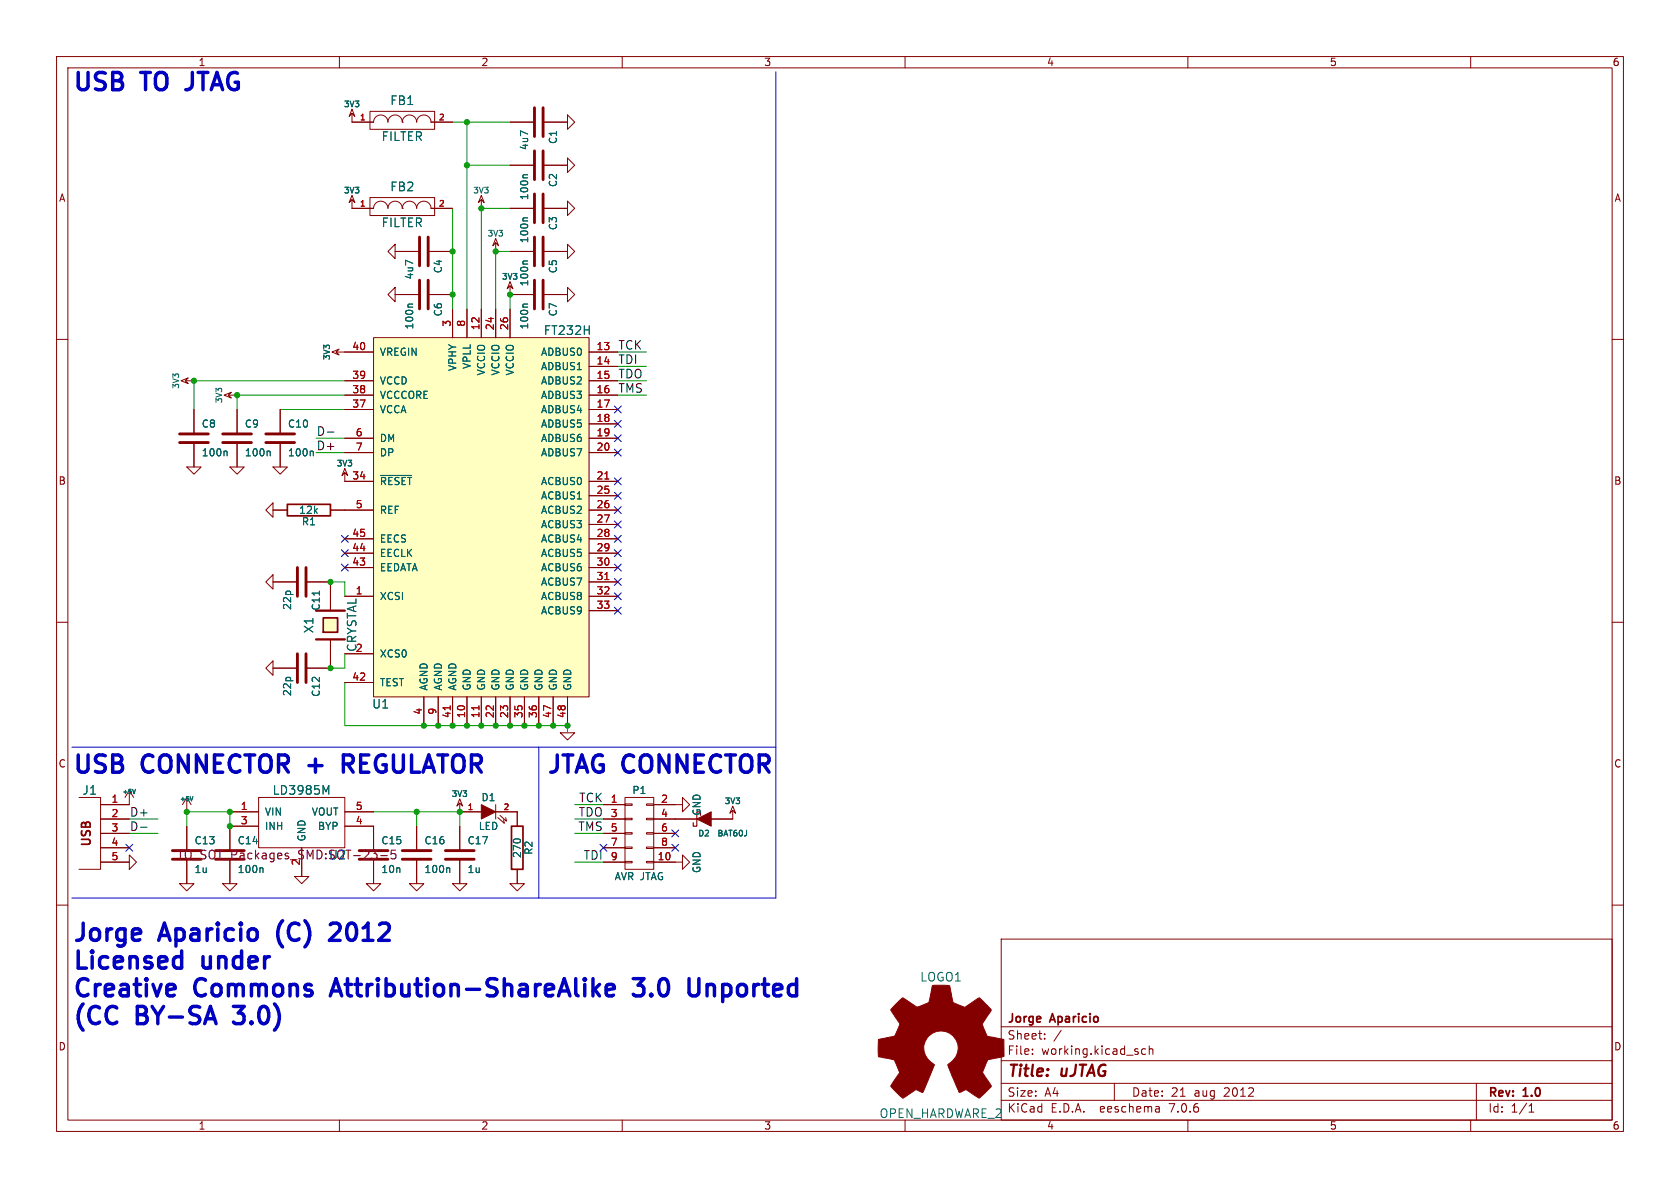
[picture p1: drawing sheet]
<svg xmlns="http://www.w3.org/2000/svg" width="297mm" height="210mm" viewBox="0 0 297 210" stroke-linecap="round" stroke-linejoin="round" font-family="sans-serif">
<g fill="none" stroke="#840000" stroke-width=".18">
<path d="M10 10h277v190h-277zM12 12h273v186h-273zM60 10v2M62.2 19.3l.5 1.3-.5-.5-.5 .5zM65.4 19.7h11.4v3.2h-11.4zM110 10v2M160 10v2M210 10v2M260 10v2M62.2 34.5l.5 1.3-.5-.5-.5 .5zM62.2 20.1v1.5h3.8a1.27 1.27 0 0 1 1.3-1.3 1.27 1.27 0 0 1 1.3 1.3 1.27 1.27 0 0 1 1.2-1.3 1.27 1.27 0 0 1 1.3 1.3M62.2 35.3v1.5"/>
<path d="M71.1 21.6h.1M71.1 21.6a1.27 1.27 0 0 1 1.3-1.3 1.27 1.27 0 0 1 1.3 1.3 1.27 1.27 0 0 1 1.2-1.3 1.27 1.27 0 0 1 1.3 1.3h3.8M85.1 34.5l.5 1.3-.5-.5-.5 .5zM85.1 35.3v1.5M10 60h2M66 59.7h38.1v63.5h-38.1zM69.8 52.1h4.4M75.7 52.1h4.3M80 54.6v5.1M82.5 54.6v5.1M85.1 54.6v5.1M87.6 42.2l.5 1.2-.5-.5-.5 .5z"/>
<path d="M87.6 42.9v1.6M87.6 54.6v5.1M90.2 54.6v5.1M285 60h2M41.9 72.4v4.3M41.9 78.2v4.4M49.5 72.4v4.3M49.5 78.2v4.4M58.7 62.2l1.2-.5-.5 .5 .5 .5zM59.4 62.2h6.6M61 67.3h5M61 69.9h5"/>
<path d="M61 72.4h5M61 77.5h5M104.1 62.2h5.1M104.1 64.8h5.1M104.1 67.3h5.1M104.1 69.9h5.1M104.1 72.4h5.1M104.1 74.9h5.1M104.1 77.5h5.1M33 82.6h2.6l-1.3 1.2zM40.6 82.6h2.6l-1.3 1.2zM47 90.2l1.3-1.3v2.5z"/>
<path d="M48.3 82.6h2.5l-1.3 1.2zM48.3 90.2h2.5M58.4 90.2h7.6M61 82.8l.5 1.3-.5-.5-.5 .5zM61 80h5M61 83.6v1.5h5M61 95.3h5M61 97.8h5M104.1 90.2h5.1M104.1 80h5.1M104.1 85.1h5.1M104.1 87.6h5.1"/>
<path d="M104.1 92.7h5.1M104.1 95.3h5.1M104.1 97.8h5.1M10 110h2M47 102.9l1.3-1.3v2.5zM48.3 102.9h4.3M48.3 118.1h4.3M54.1 102.9h4.3M54.1 118.1h4.3M61 105.4h5M61 115.6h5M61 100.3h5"/>
<path d="M104.1 102.9h5.1M104.1 105.4h5.1M104.1 100.3h5.1M104.1 108h5.1M285 110h2M61 120.7h5M74.9 123.2v5.1M77.5 123.2v5.1M80 123.2v5.1M82.5 123.2v5.1M85.1 123.2v5.1M87.6 123.2v5.1"/>
<path d="M90.2 123.2v5.1M92.7 123.2v5.1M95.2 123.2v5.1M97.8 123.2v5.1M99.1 129.5h2.5l-1.3 1.3zM100.3 123.2v5.1M10 160h2M14 141h3.8v12.7h-3.8M17.8 144.8h5.1M17.8 142.2h5.1M17.8 147.3h5.1M17.8 149.9h5.1"/>
<path d="M17.8 152.4h5.1M39.4 156.2h2.5l-1.3 1.3zM40.6 146.1v4.3M40.6 151.9v4.3M73.7 146.1v4.3M73.7 151.9v4.3M81.3 146.1v4.3M81.3 151.9v4.3M91.4 143.5v2.6M91.4 153.7v2.5M119.4 142.2h1.2v-1.2l1.3 1.2-1.3 1.3v-1.3M119.4 152.4h1.2v-1.3l1.3 1.3-1.3 1.3v-1.3"/>
<path d="M119.4 144.8h3.8M129.5 142.5l.5 1.3-.5-.5-.5 .5zM129.5 143.3v1.5h-3.8M285 160h2M177 166h108v32h-108zM60 198v2M110 198v2M160 198v2M177 194.5h108M177 191.5h108M177 187.5h108M177 181.5h108"/>
<path d="M182.5 186.3v.1M182.5 185.5v.1M184.7 183.6v.1M184.7 182.8v.1M187.6 182.1l-1.3 2M197 191.5v3M202.5 185.5l-.4-.1-.3 .3v.4l.2 .2h.5M203.2 185.5l.2-.1 .3 .1 .1 .9M203.2 184.9v1.5M204.9 195.7l.1 .9M205 196.5l-.2 .1M205 196h-.2"/>
<path d="M210 198v2M260 198v2M261 191.5v6.5M270.3 196.6h.9M270.3 195.5l.4-.4v1.5"/>
</g>
<g fill="none" stroke="#840000" stroke-width=".51">
<path d="M74.2 49.5v5.1M75.7 49.5v5.1M39.4 78.2h5M39.4 76.7h5M47 78.2h5.1M47 76.7h5.1M52.6 100.3v5.1M52.6 115.6v5.1M54.1 100.3v5.1M54.1 115.6v5.1M38.1 151.9h5.1M38.1 150.4h5.1"/>
<path d="M71.1 151.9h5.1M71.1 150.4h5.1M78.7 151.9h5.1M78.7 150.4h5.1"/>
</g>
<path d="M50.8 89.2h7.6v2h-7.6zM90.4 146.1h2.1v7.6h-2.1z" fill="none" stroke="#840000" stroke-width=".3"/>
<path d="M123.2 144.8l2.5-1.3v2.6z" fill="#840000" stroke="#840000" stroke-width=".18"/>
<path d="M123.8 144.1v-.6h-.6v2.6h-.6v-.7" fill="none" stroke="#840000" stroke-width=".2"/>
<path d="M73 53.8h-.7l-.2 .1M47.6 79.7l.2 .2v.7M55.2 79.7l.1 .1M55.4 79.9v.7M67.3 84h5.5M56.5 104.5v.7M46.3 153.4l.2 .2v.6M79.3 153.4l.2 .2v.6" fill="none" stroke="#006464" stroke-width=".18"/>
<path d="M66 59.7h38.1v63.5h-38.1z" fill="#ffffc2" stroke="#ffffc2" stroke-width=".18"/>
<path d="M106.9 84.7h.7M106.9 102.5h.7M79.6 124.8v.7M84.7 124.8v.7" fill="none" stroke="#a90000" stroke-width=".18"/>
<path d="M57.1 109.2h2.6v2.6h-2.6z" fill="#ffffc2"/>
<path d="M55.9 113h5.1M55.9 108h5.1" fill="none" stroke="#840000" stroke-width=".41"/>
<path d="M57.1 109.2h2.6v2.6h-2.6z" fill="none" stroke="#840000" stroke-width=".3"/>
<g fill="none" stroke="#840000" stroke-width=".18">
<path d="M62.2 36.8h3.8a1.27 1.27 0 0 1 1.3-1.2 1.27 1.27 0 0 1 1.3 1.2 1.27 1.27 0 0 1 1.2-1.2 1.27 1.27 0 0 1 1.3 1.2M62.2 21.6h3.8M65.4 34.9h11.4v3.2h-11.4zM71.1 36.8h.1M71.1 36.8a1.27 1.27 0 0 1 1.3-1.2 1.27 1.27 0 0 1 1.3 1.2 1.27 1.27 0 0 1 1.2-1.2 1.27 1.27 0 0 1 1.3 1.2h3.8M76.2 21.6h3.8M90.2 36.8h4.3M90.2 21.6h4.3M90.2 29.2h4.3M96 36.8h4.3M96 21.6h4.3M96 29.2h4.3"/>
<path d="M100.3 35.6l1.3 1.2-1.3 1.3zM100.3 27.9l1.3 1.3-1.3 1.3zM100.3 20.3l1.3 1.3-1.3 1.3zM68.6 44.5l1.2-1.3v2.5zM69.8 50.8v2.5l-1.2-1.2zM69.8 44.5h4.4M69.8 52.1h4.4M75.7 44.5h4.3M75.7 52.1h4.3M80 54.6v5.1M82.5 54.6v5.1M85.1 54.6v5.1"/>
<path d="M87.6 54.6v5.1M90.2 49.8l.5 1.3-.5-.6-.5 .6zM90.2 44.5h4.3M90.2 50.5v1.6h4.3M90.2 54.6v5.1M96 44.5h4.3M96 52.1h4.3M100.3 50.8l1.3 1.3-1.3 1.2zM100.3 43.2l1.3 1.3-1.3 1.2zM32 67.3l1.3-.5-.5 .5 .5 .5zM32.8 67.3h1.5M34.3 72.4v4.3"/>
<path d="M34.3 78.2v4.4M39.6 69.9l1.3-.6-.5 .6 .5 .5zM40.4 69.9h1.5M41.9 72.4v4.3M41.9 78.2v4.4M49.5 72.4v4.3M49.5 78.2v4.4M61 69.9h5M61 67.3h5M61 62.2h5M61 72.4h5M61 77.5h5"/>
<path d="M104.1 69.9h5.1M104.1 67.3h5.1M104.1 62.2h5.1M104.1 64.8h5.1M104.1 72.4h5.1M104.1 74.9h5.1M104.1 77.5h5.1M48.3 90.2h2.5M58.4 90.2h7.6M61 80h5M61 85.1h5M61 95.3h5"/>
<path d="M61 97.8h5M104.1 90.2h5.1M104.1 80h5.1M104.1 85.1h5.1M104.1 87.6h5.1M104.1 92.7h5.1M104.1 95.3h5.1M104.1 97.8h5.1M47 118.1l1.3-1.3v2.6zM48.3 102.9h4.3M48.3 118.1h4.3M54.1 102.9h4.3v5.1"/>
<path d="M58.4 113v5.1h-4.3M61 105.4h5M61 115.6h5M61 100.3h5M104.1 102.9h5.1M104.1 105.4h5.1M104.1 100.3h5.1M104.1 108h5.1M22.9 139.7l-.8 1.3M22.9 139.7v2.5h-5.1M22.9 139.7l.7 1.3M61 120.7h5"/>
<path d="M74.9 123.2v5.1M77.5 123.2v5.1M80 123.2v5.1M82.5 123.2v5.1M85.1 123.2v5.1M87.6 123.2v5.1M90.2 123.2v5.1M92.7 123.2v5.1M95.2 123.2v5.1M97.8 123.2v5.1M100.3 123.2v5.1M17.8 152.4h5.1"/>
<path d="M17.8 144.8h5.1M17.8 147.3h5.1M17.8 149.9h5.1M22.9 151.1l1.2 1.3-1.2 1.3zM31.7 156.2h2.6l-1.3 1.3zM33 141v2.5M33 146.1v4.3M33 151.9v4.3M33 141l-.7 1.2M33 141l.8 1.2M40.6 143.5h5.1M40.6 151.9v4.3"/>
<path d="M45.7 141h15.3v8.9h-15.3zM45.7 146.1h-5.1v4.3M52.1 154.9h2.5l-1.3 1.3zM53.3 149.9v5M61 143.5h5M61 146.1h5v4.3M64.8 156.2h2.5l-1.3 1.3zM66 151.9v4.3M72.4 156.2h2.5l-1.2 1.3zM73.7 146.1v4.3M73.7 151.9v4.3M80 156.2h2.5l-1.2 1.3z"/>
<path d="M81.3 141.2l.5 1.3-.5-.5-.5 .5zM81.3 142v1.5h3.8M81.3 146.1v4.3M81.3 151.9v4.3M87.6 142.2v2.6M87.6 143.5h3.8v2.6M88 144.5l1.2 1-.2-.6M88.4 144.1l1.1 1.1-.1-.7M90.2 156.2h2.5l-1.3 1.3zM91.4 153.7v2.5M106.7 142.2h3.8M106.7 152.4h3.8"/>
<path d="M106.7 144.8h3.8M106.7 147.3h3.8M106.7 149.9h3.8M110.5 152.3h1.3v.2h-1.3zM110.5 149.7h1.3v.3h-1.3zM110.5 147.2h1.3v.2h-1.3zM110.5 144.7h1.3v.2h-1.3zM110.5 142.1h1.3v.3h-1.3zM110.5 141h5.1v12.7h-5.1zM114.3 152.3h1.3v.2h-1.3zM114.3 149.7h1.3v.3h-1.3zM114.3 147.2h1.3v.2h-1.3z"/>
<path d="M114.3 144.7h1.3v.2h-1.3zM114.3 142.1h1.3v.3h-1.3zM115.6 142.2h3.8M115.6 152.4h3.8M115.6 144.8h7.6M115.6 147.3h3.8M115.6 149.9h3.8M125.7 144.8h3.8"/>
</g>
<g fill="none" stroke="#840000" stroke-width=".51">
<path d="M94.5 19.1v5M96 19.1v5M94.5 26.7v5.1M94.5 34.3v5.1M96 26.7v5.1M96 34.3v5.1M74.2 41.9v5.1M75.7 41.9v5.1M94.5 41.9v5.1M94.5 49.5v5.1M96 41.9v5.1M96 49.5v5.1"/>
<path d="M31.7 78.2h5.1M31.7 76.7h5.1M30.5 151.9h5.1M30.5 150.4h5.1M63.5 151.9h5.1M63.5 150.4h5.1"/>
</g>
<g fill="none" stroke="#006464" stroke-width=".18">
<path d="M93.3 38.5h-.7l-.2 .2M93.3 30.9h-.7l-.2 .2M73 53.8h-.7l-.2 .1M93.3 46.1h-.7l-.2 .2M93.3 53.8h-.7l-.2 .1M40 79.7l.1 .2v.7M47.6 79.7l.2 .2v.7M55.2 79.7l.1 .1M55.4 79.9v.7M67.3 84h5.5M56.5 104.5v.7M23.9 139.5l-.2 .8"/>
<path d="M57.6 140l.5-1.1v1.5M34.1 140.8l-.2 .8M46.3 153.4l.2 .2v.6M79.3 153.4l.2 .2v.6"/>
</g>
<g fill="#840000" stroke="#840000" stroke-width=".18">
<path d="M158.6 177.3l1-.9 2.4 1.6a4.7 4.7 0 0 0 2.2-.8l.6-3h2.9a.92 .92 0 0 1 .4 1l.4 2 2.1 .9 2.4-1.7a.97 .97 0 0 1 .8 .6l1.4 1.6-1.5 2.3v.2l.2 .6 .6 1.5 3 .5v3l-2.8 .6-1 2.3 1.6 2.4-1.5 1.5a.81 .81 0 0 1-.8 .6l-2.2-1.5-1.2 .5-2.1-4.9a3.1 3.1 0 0 0 1.8-3.4 3.1 3.1 0 0 0-2.9-2.6 3.1 3.1 0 0 0-3 2.5 3.1 3.1 0 0 0 1.7 3.4l.1 .1-2.1 4.9-1-.4a3.5 3.5 0 0 0-1.7 .9l-.8 .5-2.1-2a.93 .93 0 0 1 .4-.9l1.2-1.6-.9-2.1a3.7 3.7 0 0 0-1.9-.5l-1-.3v-2.8a.87 .87 0 0 1 .9-.3l2-.5 .6-1.3a.82 .82 0 0 0 0-1.2l-1.3-2.1z"/>
<path d="M85.1 142.2l2.5 1.3-2.5 1.3z"/>
</g>
<path d="M67.3 151.2h1.2M69.9 150.3h-.7l-.1 .7 .2-.1 .5 .1 .2 .2-.1 .5-.2 .1-.6-.1" fill="none" stroke="#840084" stroke-width=".18"/>
<path d="M57.9 76.4h1.1M24.8 146.2h1.2" fill="none" stroke="#0f0f0f" stroke-width=".18"/>
<g fill="none" stroke="#0000c2" stroke-width=".61">
<path d="M32.8 15.9h.3M61.4 135.1l1 1.4M62.2 133.6l-.3-.1h-1.2v3M62.2 134.9l-.3 .2h-1.2M30.8 174.2l.2 .5-1.5 .3M58.7 175.2h1.4M59.4 173l-1 3M59.8 163.3l-.3-.1h-.7l-.4 .3M60 164.5l-1.8 1.7h1.9M107.2 175l1.4-.3-.1-.5-.3-.2h-.6l-.3 .2-.1 .3v1.1l.1 .3 .3 .1h.6l.3-.1M111.9 175.8l.5 .2h.8l.3-.1M111.9 173h1.9l-1 1.2 .7 .1"/>
<path d="M123.6 173v2.5l-.2 .3-.4 .2h-.6l-.4-.2M41.3 180.7l.4 .3"/>
</g>
<path d="M137.2 12.7v146.1h-124.5M12.7 132.1h124.5M95.2 132.1v26.7" fill="none" stroke="#0000c2" stroke-width=".18"/>
<g fill="none" stroke="#009600" stroke-width=".18">
<path d="M80 21.6h10.2M80 36.8v17.8M82.5 29.2h7.7M82.5 21.6v33M90.2 36.8h-5.1v17.8M90.2 44.5h-2.6v10.1M90.2 52.1v2.5M49.5 72.4h11.5M55.9 77.5h5.1M61 67.3h-26.7v5.1M61 69.9h-19.1v2.5M109.2 62.2h5.1"/>
<path d="M109.2 64.8h5.1M109.2 67.3h5.1M109.2 69.9h5.1M55.9 80h5.1M58.4 102.9h2.6v2.5M61 115.6v2.5h-2.6M61 120.7v7.6h39.3v1.2M22.9 144.8h5M22.9 147.3h5M33 146.1v-2.6h7.6v2.6M66 143.5h15.3v2.6M73.7 143.5v2.6"/>
<path d="M101.6 144.8h5.1M101.6 147.3h5.1M101.6 152.4h5.1M101.6 142.2h5.1"/>
</g>
<g fill="none" stroke="#000084" stroke-width=".18">
<path d="M108.6 76.9l1.2 1.2M108.6 79.4l1.2 1.2M108.6 74.3l1.2 1.2M108.6 71.8l1.2 1.2M109.8 76.9l-1.2 1.2M109.8 79.4l-1.2 1.2M109.8 74.3l-1.2 1.2M109.8 71.8l-1.2 1.2M60.4 99.7l1.2 1.2M60.4 94.6l1.2 1.3M60.4 97.2l1.2 1.2M61.6 99.7l-1.2 1.2"/>
<path d="M61.6 94.6l-1.2 1.3M61.6 97.2l-1.2 1.2M108.6 92.1l1.2 1.2M108.6 94.6l1.2 1.3M108.6 99.7l1.2 1.2M108.6 89.6l1.2 1.2M108.6 97.2l1.2 1.2M108.6 87l1.2 1.2M108.6 84.5l1.2 1.2M109.8 92.1l-1.2 1.2M109.8 94.6l-1.2 1.3M109.8 99.7l-1.2 1.2"/>
<path d="M109.8 89.6l-1.2 1.2M109.8 97.2l-1.2 1.2M109.8 87l-1.2 1.2M109.8 84.5l-1.2 1.2M108.6 102.3l1.2 1.2M108.6 107.3l1.2 1.3M108.6 104.8l1.2 1.2M109.8 102.3l-1.2 1.2M109.8 107.3l-1.2 1.3M109.8 104.8l-1.2 1.2M22.3 149.3l1.2 1.2M23.5 149.3l-1.2 1.2"/>
<path d="M106.1 149.3l1.2 1.2M107.3 149.3l-1.2 1.2M118.8 149.3l1.2 1.2M118.8 146.7l1.2 1.2M120 149.3l-1.2 1.2M120 146.7l-1.2 1.2"/>
</g>
<path d="M106.9 84.7h.7M106.9 102.5h.7M79.6 124.8v.7M84.7 124.8v.7" fill="none" stroke="#a90000" stroke-width=".18"/>
<g fill="#009600" stroke="#009600" stroke-width=".18">
<circle cx="100.3" cy="128.3" r=".46"/>
<circle cx="90.2" cy="128.3" r=".46"/>
<circle cx="85.1" cy="128.3" r=".46"/>
<circle cx="87.6" cy="128.3" r=".46"/>
<circle cx="92.7" cy="128.3" r=".46"/>
<circle cx="77.5" cy="128.3" r=".46"/>
<circle cx="74.9" cy="128.3" r=".46"/>
<circle cx="80" cy="128.3" r=".46"/>
<circle cx="82.5" cy="128.3" r=".46"/>
<circle cx="58.4" cy="102.9" r=".46"/>
<circle cx="58.4" cy="118.1" r=".46"/>
<circle cx="80" cy="44.5" r=".46"/>
<circle cx="80" cy="52.1" r=".46"/>
<circle cx="82.5" cy="21.6" r=".46"/>
<circle cx="82.5" cy="29.2" r=".46"/>
<circle cx="34.3" cy="67.3" r=".46"/>
<circle cx="41.9" cy="69.9" r=".46"/>
<circle cx="87.6" cy="44.5" r=".46"/>
<circle cx="81.3" cy="143.5" r=".46"/>
<circle cx="73.7" cy="143.5" r=".46"/>
<circle cx="97.8" cy="128.3" r=".46"/>
<circle cx="95.2" cy="128.3" r=".46"/>
<circle cx="85.1" cy="36.8" r=".46"/>
<circle cx="90.2" cy="52.1" r=".46"/>
<circle cx="33" cy="143.5" r=".46"/>
<circle cx="40.6" cy="143.5" r=".46"/>
<circle cx="40.6" cy="146.1" r=".46"/>
</g>
<g font-size="4.2" fill="#0000c2">
<text x="12.7" y="16.3">USB</text>
<text x="25.4" y="16.3">TO</text>
<text x="34.4" y="16.3">JTAG</text>
<text x="12.7" y="136.9">USB</text>
<text x="25.4" y="136.9">CONNECTOR</text>
<text x="55.9" y="136.9">+</text>
<text x="63.2" y="136.9">REGULATOR</text>
<text x="96.5" y="136.9">JTAG CONNECTOR</text>
<text x="12.7" y="166.6">Jorge</text>
<text x="28.6" y="166.6">Aparicio</text>
<text x="50.4" y="166.6">(C)</text>
<text x="61.1" y="166.6">2012</text>
<text x="12.7" y="171.5">Licensed</text>
<text x="36" y="171.5">under</text>
<text x="12.7" y="176.5">Creative</text>
<text x="34.7" y="176.5">Commons</text>
<text x="60.1" y="176.5">Attribution-ShareAlike</text>
<text x="114.8" y="176.5">3.0</text>
<text x="125.6" y="176.5">Unported</text>
<text x="12.7" y="181.4">(CC</text>
<text x="24.4" y="181.4">BY-SA</text>
<text x="42.9" y="181.4">3.0)</text>
</g>
<g font-size="2.8" fill="#840000">
<text x="178" y="190.9">Title:</text>
<text x="187.7" y="190.9">uJTAG</text>
</g>
<g font-size="2.1" fill="#006464">
<text x="68.9" y="18.8">FB1</text>
<text x="67.4" y="25.1">FILTER</text>
<text x="68.9" y="34">FB2</text>
<text x="67.4" y="40.4">FILTER</text>
<text x="96" y="59.4">FT232H</text>
<text x="55.9" y="79.7">D+</text>
<text x="55.6" y="112" transform="rotate(-90 55.6 112)">X1</text>
<text x="63.2" y="115.3" transform="rotate(-90 63.2 115.3)">CRYSTAL</text>
<text x="65.7" y="125.5">U1</text>
<text x="14.5" y="140.7">J1</text>
<text x="48.1" y="140.7">LD3985M</text>
<text x="162.6" y="173.7">LOGO1</text>
<text x="155.4" y="197.8">OPEN_HARDWARE_2</text>
</g>
<g font-size="2.1" fill="#0f0f0f">
<text x="109.2" y="61.9">TCK</text>
<text x="109.2" y="64.5">TDI</text>
<text x="109.2" y="67">TDO</text>
<text x="109.2" y="69.5">TMS</text>
<text x="55.9" y="77.2">D-</text>
<text x="102.3" y="141.9">TCK</text>
<text x="22.9" y="144.5">D+</text>
<text x="22.9" y="147">D-</text>
<text x="102.2" y="147">TMS</text>
<text x="102.2" y="144.5">TDO</text>
<text x="103.1" y="152.1">TDI</text>
</g>
<g font-size="2.1" fill="#840000">
<text x="16.5" y="149.9" transform="rotate(-90 16.5 149.9)">USB</text>
<text x="178" y="184">Sheet:</text>
<text x="178" y="181.2">Jorge</text>
<text x="185.8" y="181.2">Aparicio</text>
<text x="178" y="186.7">File:</text>
<text x="184.1" y="186.7">working.kicad_sch</text>
<text x="178" y="196.9">KiCad</text>
<text x="178" y="194.1">Size:</text>
<text x="184.7" y="194.1">A4</text>
<text x="185.7" y="196.9">E.D.A.</text>
<text x="194.6" y="196.9">eeschema</text>
<text x="200" y="194.1">Date:</text>
<text x="207" y="196.9">7.0.6</text>
<text x="207" y="194.1">21</text>
<text x="211.2" y="194.1">aug</text>
<text x="216.5" y="194.1">2012</text>
<text x="263" y="194.3">Rev:</text>
<text x="263" y="196.9">Id:</text>
<text x="267.1" y="196.9">1/1</text>
<text x="269.4" y="194.3">1.0</text>
</g>
<g font-size="2.1" fill="#840084">
<text x="31.2" y="152.1">TO_SOT_Packages_SMD:SOT-23-5</text>
<text x="58.1" y="152.1">U2</text>
</g>
<g font-size="1.8" fill="#840000">
<text x="35" y="11.9">1</text>
<text x="85" y="11.9">2</text>
<text x="135" y="11.9">3</text>
<text x="185" y="11.9">4</text>
<text x="235" y="11.9">5</text>
<text x="285" y="11.9">6</text>
<text x="10.3" y="35.9">A</text>
<text x="285.3" y="35.9">A</text>
<text x="10.3" y="85.9">B</text>
<text x="285.3" y="85.9">B</text>
<text x="10.3" y="135.9">C</text>
<text x="285.3" y="135.9">C</text>
<text x="10.3" y="185.9">D</text>
<text x="285.3" y="185.9">D</text>
<text x="35" y="199.9">1</text>
<text x="85" y="199.9">2</text>
<text x="135" y="199.9">3</text>
<text x="185" y="199.9">4</text>
<text x="235" y="199.9">5</text>
<text x="285" y="199.9">6</text>
</g>
<g font-size="1.8" fill="#006464">
<text x="93.6" y="26.6" transform="rotate(-90 93.6 26.6)">4u7</text>
<text x="98.7" y="25.6" transform="rotate(-90 98.7 25.6)">C1</text>
<text x="93.6" y="35.5" transform="rotate(-90 93.6 35.5)">100n</text>
<text x="98.7" y="33.2" transform="rotate(-90 98.7 33.2)">C2</text>
<text x="98.7" y="40.8" transform="rotate(-90 98.7 40.8)">C3</text>
<text x="93.6" y="43.1" transform="rotate(-90 93.6 43.1)">100n</text>
<text x="73.3" y="49.5" transform="rotate(-90 73.3 49.5)">4u7</text>
<text x="78.3" y="48.4" transform="rotate(-90 78.3 48.4)">C4</text>
<text x="93.6" y="50.7" transform="rotate(-90 93.6 50.7)">100n</text>
<text x="98.7" y="48.4" transform="rotate(-90 98.7 48.4)">C5</text>
<text x="73.3" y="58.3" transform="rotate(-90 73.3 58.3)">100n</text>
<text x="78.3" y="56" transform="rotate(-90 78.3 56)">C6</text>
<text x="93.6" y="58.3" transform="rotate(-90 93.6 58.3)">100n</text>
<text x="98.7" y="56" transform="rotate(-90 98.7 56)">C7</text>
<text x="67.1" y="63.1">VREGIN</text>
<text x="80.9" y="65.7" transform="rotate(-90 80.9 65.7)">VPHY</text>
<text x="83.4" y="65.3" transform="rotate(-90 83.4 65.3)">VPLL</text>
<text x="95.5" y="63.1">ADBUS0</text>
<text x="95.5" y="65.6">ADBUS1</text>
<text x="67.1" y="70.7">VCCCORE</text>
<text x="67.1" y="68.2">VCCD</text>
<text x="86" y="66.5" transform="rotate(-90 86 66.5)">VCCIO</text>
<text x="88.5" y="66.5" transform="rotate(-90 88.5 66.5)">VCCIO</text>
<text x="91" y="66.5" transform="rotate(-90 91 66.5)">VCCIO</text>
<text x="95.5" y="68.2">ADBUS2</text>
<text x="95.5" y="70.7">ADBUS3</text>
<text x="35.6" y="75.8">C8</text>
<text x="43.2" y="75.8">C9</text>
<text x="50.8" y="75.8">C10</text>
<text x="67.1" y="73.3">VCCA</text>
<text x="95.5" y="73.3">ADBUS4</text>
<text x="95.5" y="75.8">ADBUS5</text>
<text x="35.6" y="80.9">100n</text>
<text x="43.2" y="80.9">100n</text>
<text x="50.8" y="80.9">100n</text>
<text x="67.1" y="78.3">DM</text>
<text x="67.1" y="80.9">DP</text>
<text x="95.5" y="78.3">ADBUS6</text>
<text x="95.5" y="80.9">ADBUS7</text>
<text x="67.1" y="86">~{RESET}</text>
<text x="95.5" y="86">ACBUS0</text>
<text x="95.5" y="88.5">ACBUS1</text>
<text x="52.8" y="91">12k</text>
<text x="53.3" y="93.1">R1</text>
<text x="67.1" y="91">REF</text>
<text x="95.5" y="91">ACBUS2</text>
<text x="95.5" y="93.6">ACBUS3</text>
<text x="67.1" y="101.2">EEDATA</text>
<text x="67.1" y="98.7">EECLK</text>
<text x="67.1" y="96.1">EECS</text>
<text x="95.5" y="96.1">ACBUS4</text>
<text x="95.5" y="98.7">ACBUS5</text>
<text x="95.5" y="101.2">ACBUS6</text>
<text x="51.7" y="107.9" transform="rotate(-90 51.7 107.9)">22p</text>
<text x="67.1" y="106.3">XCSI</text>
<text x="95.5" y="103.7">ACBUS7</text>
<text x="95.5" y="106.3">ACBUS8</text>
<text x="56.7" y="108" transform="rotate(-90 56.7 108)">C11</text>
<text x="95.5" y="108.8">ACBUS9</text>
<text x="62.8" y="115.3">2</text>
<text x="67.1" y="116.4">XCS0</text>
<text x="51.7" y="123.2" transform="rotate(-90 51.7 123.2)">22p</text>
<text x="56.7" y="123.3" transform="rotate(-90 56.7 123.3)">C12</text>
<text x="67.1" y="121.5">TEST</text>
<text x="75.8" y="122.2" transform="rotate(-90 75.8 122.2)">AGND</text>
<text x="78.3" y="122.2" transform="rotate(-90 78.3 122.2)">AGND</text>
<text x="80.9" y="122.2" transform="rotate(-90 80.9 122.2)">AGND</text>
<text x="83.4" y="122.2" transform="rotate(-90 83.4 122.2)">GND</text>
<text x="86" y="122.2" transform="rotate(-90 86 122.2)">GND</text>
<text x="88.5" y="122.2" transform="rotate(-90 88.5 122.2)">GND</text>
<text x="91" y="122.2" transform="rotate(-90 91 122.2)">GND</text>
<text x="93.6" y="122.2" transform="rotate(-90 93.6 122.2)">GND</text>
<text x="96.1" y="122.2" transform="rotate(-90 96.1 122.2)">GND</text>
<text x="98.7" y="122.2" transform="rotate(-90 98.7 122.2)">GND</text>
<text x="101.2" y="122.2" transform="rotate(-90 101.2 122.2)">GND</text>
<text x="85" y="141.8">D1</text>
<text x="111.7" y="140.6">P1</text>
<text x="34.3" y="149.5">C13</text>
<text x="41.9" y="149.5">C14</text>
<text x="46.7" y="144.4">VIN</text>
<text x="46.7" y="146.9">INH</text>
<text x="54.2" y="148.8" transform="rotate(-90 54.2 148.8)">GND</text>
<text x="55" y="144.4">VOUT</text>
<text x="56.1" y="146.9">BYP</text>
<text x="67.3" y="149.5">C15</text>
<text x="74.9" y="149.5">C16</text>
<text x="82.6" y="149.5">C17</text>
<text x="84.5" y="146.9">LED</text>
<text x="124.1" y="144.3" transform="rotate(-90 124.1 144.3)">GND</text>
<text x="34.3" y="154.5">1u</text>
<text x="41.9" y="154.5">100n</text>
<text x="67.3" y="154.5">10n</text>
<text x="74.9" y="154.5">100n</text>
<text x="82.6" y="154.5">1u</text>
<text x="92.3" y="151.8" transform="rotate(-90 92.3 151.8)">270</text>
<text x="94.3" y="151.2" transform="rotate(-90 94.3 151.2)">R2</text>
<text x="108.6" y="155.8">AVR JTAG</text>
<text x="124.1" y="154.4" transform="rotate(-90 124.1 154.4)">GND</text>
</g>
<g font-size="1.8" fill="#a90000">
<text x="79.8" y="57.9" transform="rotate(-90 79.8 57.9)">3</text>
<text x="82.3" y="57.9" transform="rotate(-90 82.3 57.9)">8</text>
<text x="84.8" y="58.5" transform="rotate(-90 84.8 58.5)">12</text>
<text x="87.4" y="58.5" transform="rotate(-90 87.4 58.5)">24</text>
<text x="89.9" y="58.5" transform="rotate(-90 89.9 58.5)">26</text>
<text x="62.2" y="62">40</text>
<text x="105.4" y="62">13</text>
<text x="105.4" y="64.5">14</text>
<text x="62.2" y="69.6">38</text>
<text x="62.2" y="67.1">39</text>
<text x="105.4" y="67.1">15</text>
<text x="105.4" y="69.6">16</text>
<text x="62.2" y="72.1">37</text>
<text x="62.8" y="77.2">6</text>
<text x="105.4" y="72.1">17</text>
<text x="105.4" y="74.7">18</text>
<text x="105.4" y="77.2">19</text>
<text x="62.8" y="79.8">7</text>
<text x="105.4" y="79.8">20</text>
<text x="62.2" y="84.8">34</text>
<text x="62.8" y="89.9">5</text>
<text x="105.4" y="84.8">21</text>
<text x="105.4" y="87.4">25</text>
<text x="105.4" y="89.9">26</text>
<text x="62.2" y="95">45</text>
<text x="105.4" y="92.5">27</text>
<text x="105.4" y="95">28</text>
<text x="62.2" y="100.1">43</text>
<text x="62.2" y="97.5">44</text>
<text x="105.4" y="97.5">29</text>
<text x="105.4" y="100.1">30</text>
<text x="62.8" y="105.2">1</text>
<text x="105.4" y="102.6">31</text>
<text x="105.4" y="105.2">32</text>
<text x="105.4" y="107.7">33</text>
<text x="62.2" y="120.4">42</text>
<text x="74.7" y="126.4" transform="rotate(-90 74.7 126.4)">4</text>
<text x="77.2" y="126.4" transform="rotate(-90 77.2 126.4)">9</text>
<text x="79.8" y="127" transform="rotate(-90 79.8 127)">41</text>
<text x="82.3" y="127" transform="rotate(-90 82.3 127)">10</text>
<text x="84.8" y="127" transform="rotate(-90 84.8 127)">11</text>
<text x="87.4" y="127" transform="rotate(-90 87.4 127)">22</text>
<text x="89.9" y="127" transform="rotate(-90 89.9 127)">23</text>
<text x="92.5" y="127" transform="rotate(-90 92.5 127)">35</text>
<text x="95" y="127" transform="rotate(-90 95 127)">36</text>
<text x="97.5" y="127" transform="rotate(-90 97.5 127)">47</text>
<text x="100.1" y="127" transform="rotate(-90 100.1 127)">48</text>
<text x="19.6" y="142">1</text>
<text x="42.5" y="143.3">1</text>
<text x="62.8" y="143.3">5</text>
<text x="107.9" y="142">1</text>
<text x="116.8" y="142">2</text>
<text x="19.6" y="144.5">2</text>
<text x="19.6" y="147.1">3</text>
<text x="19.6" y="149.6">4</text>
<text x="42.5" y="145.8">3</text>
<text x="62.8" y="145.8">4</text>
<text x="107.9" y="144.5">3</text>
<text x="107.9" y="147.1">5</text>
<text x="107.9" y="149.6">7</text>
<text x="116.8" y="144.5">4</text>
<text x="116.8" y="147.1">6</text>
<text x="116.8" y="149.6">8</text>
<text x="19.6" y="152.1">5</text>
<text x="53.1" y="153.1" transform="rotate(-90 53.1 153.1)">2</text>
<text x="107.9" y="152.1">9</text>
<text x="116.2" y="152.1">10</text>
</g>
<g font-size="1.4" fill="#006464">
<text x="60.7" y="19.2">3V3</text>
<text x="60.7" y="34.4">3V3</text>
<text x="83.6" y="34.4">3V3</text>
<text x="86.1" y="42">3V3</text>
<text x="88.6" y="49.6">3V3</text>
<text x="58.5" y="63.8" transform="rotate(-90 58.5 63.8)">3V3</text>
<text x="31.9" y="68.8" transform="rotate(-90 31.9 68.8)">3V3</text>
<text x="39.5" y="71.4" transform="rotate(-90 39.5 71.4)">3V3</text>
<text x="59.4" y="82.7">3V3</text>
<text x="79.7" y="141.1">3V3</text>
<text x="128" y="142.3">3V3</text>
<text x="123.3" y="148.1">D2</text>
<text x="126.7" y="148.1">BAT60J</text>
</g>
<g font-size="1.4" fill="#a90000">
<text x="63.5" y="21.3">1</text>
<text x="77.5" y="21.3">2</text>
<text x="63.5" y="36.6">1</text>
<text x="77.5" y="36.6">2</text>
<text x="82.6" y="143.3">1</text>
<text x="88.9" y="143.3">2</text>
</g>
<g font-size="1.1" fill="#006464">
<text x="21.5" y="140.6">+5V</text>
<text x="31.7" y="141.8">+5V</text>
</g>
</svg>
